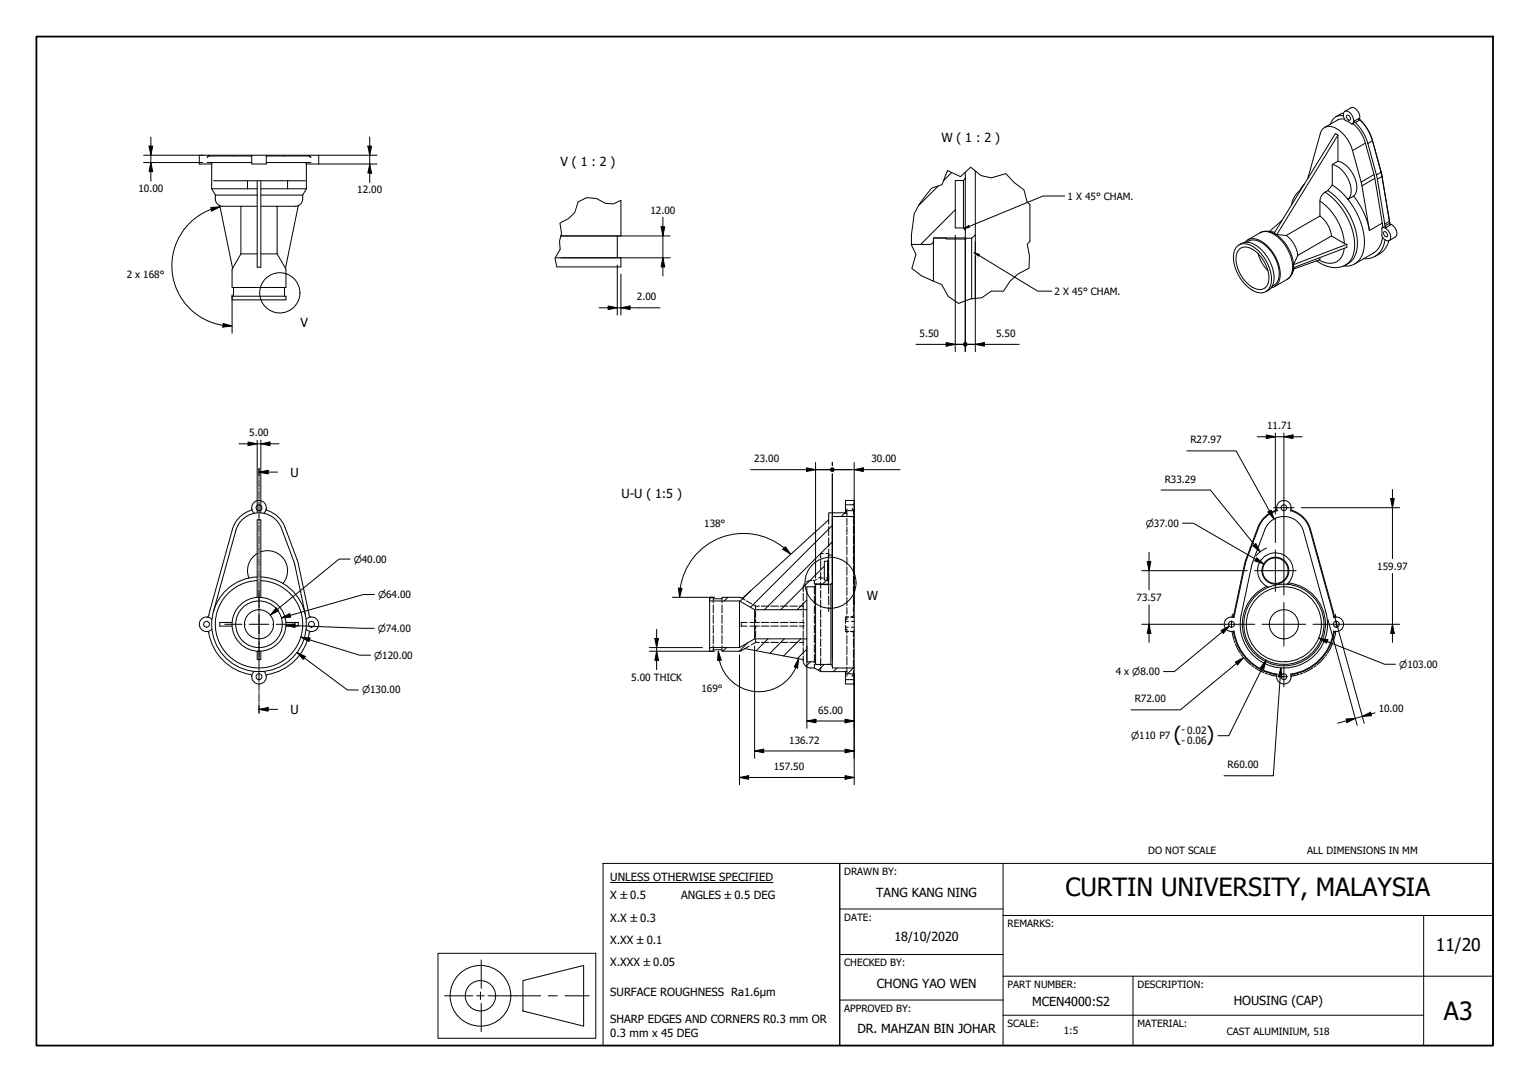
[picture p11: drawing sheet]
<svg xmlns="http://www.w3.org/2000/svg" width="420mm" height="297mm" viewBox="0 0 420 297" stroke-linecap="round" stroke-linejoin="round" font-family="sans-serif">
<!-- layer: Hatch (ISO) -->
<g fill="none" stroke="#000" stroke-width=".27">
<path d="M257.7 51l-5.5 5.5M261.4 47.4l-2.3 2.2M262.3 57.6l-9.5 9.5M234.6 138.2l-.4 .4M226.4 155.4l-12 12M227 159.3l-1.1 1.1M228.6 148.7l-18.7 18.7M228.6 144.2l-22.5 22.5M232 140.8l-1 1M232.6 140.2l-.4 .4M195 177.8l-.1 .1M195.4 164l-.5 .5"/>
<path d="M199.5 177.8l-1 1M199.9 164l-1 1M205.3 176.5l-2.3 2.3M206.1 162.2l-2.9 2.9M210.9 175.4l-3.3 3.2M215.4 175.4l-4 4M219.9 175.4l-4.7 4.7M221.6 178.2l-2.6 2.6M221.6 164.7l-2.7 2.7M222.6 181.7l-1.3 1.2M226.3 182.4l-1.6 1.6M229.8 183.4l-1 1"/>
<path d="M234.3 183.4l-1.6 1.6M234.6 187.6l-.2 .2"/>
</g>
<!-- layer: Visible (ISO) -->
<g fill="none" stroke="#000" stroke-width=".27">
<path d="M365.4 34h.1M367.4 37.1v7.2l-1.5 .9M368.9 31.8a2.83 2.83 0 0 0-3.5 2.2M369 31l-2.2 1.1M369.2 30.6a2.02 2.02 0 0 1 2.5 2v.7l-.3 .7-.2 .1-.9-.7a1.86 1.86 0 0 1-1.1-2.8zM369.2 32.7l-1.6 .1-3.8 2.2M369.3 30.6l1.7-1a2.41 2.41 0 0 1 2.4 2.9l-.1 .2-.3-.1 .3 .2a12.5 12.5 0 0 1 3.6 5.9l2.6 9.8M369.9 31.6a.85 .85 0 0 1 .8 .5 .85 .85 0 0 1-.1 .9 .99 .99 0 0 1-.7-1.4zM371.3 34l.4-.2 .3-.6 .1 .4a13 13 0 0 1 3.5 5.8 113.6 113.6 0 0 1 4.7 22.1l.4 .9-.7-.1-.5 .3M371.5 33.9a10.9 10.9 0 0 1 3.5 5.4 112 112 0 0 1 4.6 22l.1 1.1M373.3 32.7a12.3 12.3 0 0 1 3.6 5.9 111.8 111.8 0 0 1 4.7 22.1l.1 1.2v-.4a2.65 2.65 0 0 1 1.7 3.4l-1.9 1.1M56.9 44.6h12.2"/>
<path d="M57.5 42.6l-.6 .6 .4-.4h11.6l.2 .2M57.5 42.6h-2.8v2.4h3.5v-.4M57.5 42.6h11.6M58.1 51.8h9.9M58.1 45v6.8M58.1 51.8l1 1.8M58.6 49.6h25.2M59.1 53.6a2.43 2.43 0 0 0 1.3 2.9M59.1 53.6h11.5M60.4 56.5l3.5 17.1 2.3-3.9M60.4 56.5l.7 .1h9.5M66.2 56.6v13.1"/>
<path d="M68 49.6v2.2h2.6M69.1 42.6h4M69.1 42.6v2.4h4v-2.4M70.6 49.6v23.8h1v-23.8M71.6 56.6h9.5l.8-.1-3.5 17.1M71.6 51.8h12.5M71.6 53.6h11.5M73.1 42.6h11.7M73.1 44.6h12.3M76.1 56.6v13.1M79 49.6v2.2M83.1 53.6a2.43 2.43 0 0 1-1.2 2.9"/>
<path d="M84.1 45v6.8M84.1 51.8l-1 1.8M84.8 42.6l.6 .6-.5-.4h-11.5l-.3 .2M84.8 42.6h2.7v2.4h-3.4v-.4M170.5 55v9.8h-16.5M264.6 49.6h-2.3v13h2.3M264.6 49.6v13M265.1 47.3v18M265.1 48.9l-.5 .7M267.8 46.9v35M282.8 56.2v10M357.2 52.2a6.4 6.4 0 0 0-2.6 4.1"/>
<path d="M358.2 50.6l-1.2 1.7M359.1 49l3.5-12.3a2.75 2.75 0 0 1 4.5-1.3 10.3 10.3 0 0 1 4.3 5.9 112.2 112.2 0 0 1 4.7 22 21.3 21.3 0 0 0-4.4-9.5M362.5 59.3a8 8 0 0 1 3.1 5.5M362.5 59.3l-9.3 5.3M364.6 52.3a18.4 18.4 0 0 1 8.1 15.9 5.4 5.4 0 0 1-3.2 4.5M364.6 52.3l-.7 .5a3.1 3.1 0 0 0-1.4 2.4v4.1M365.9 45.2a7.7 7.7 0 0 1 4.9 8.5l-.6 1-1.8-1.9-2.5-2M365.9 50.8l-1.3 1.5M365.9 45.2v5.6M367.4 44.3a7.7 7.7 0 0 1 5 8.5l-.7 1M371.7 53.8l-1.5 .9a18.6 18.6 0 0 1 4.3 13.7 5 5 0 0 1-5.6 4.6M63.9 73.6l-.2 5.3h14.8l-.1-5.3"/>
<path d="M64.1 78.9v2.4M66.2 69.7h4.4M71.6 69.7h4.5M76.1 69.7l2.3 3.9M78.1 78.9v2.4M152.5 70.8h18v2.5h-17.6M169.5 64.8v6M256.3 66.1a1.01 1.01 0 0 1-1 1h-5v.2M256.3 65.3h3.5v.3h5.5M256.3 66.1v11.1M264.6 62.6l.5 .6M265.1 65.3l1.7 .1"/>
<path d="M265.1 65.3h-8.8v.8M266.8 65.4v16.6M267.8 64.5l-1 .9M339.6 67.8a3.4 3.4 0 0 1 4.6 0 11.1 11.1 0 0 1 4.8 10.2 2.95 2.95 0 0 1-4.5 2 10.9 10.9 0 0 1-5.6-10.9zM340.2 67.2a4.2 4.2 0 0 1 5.6 .8 10.8 10.8 0 0 1 3.9 9.8l-.7 1.3-1.4 1M340.3 68.4a3.3 3.3 0 0 1 4.4 .5 9.1 9.1 0 0 1 3.5 9 2.65 2.65 0 0 1-4.3 1 9.4 9.4 0 0 1-4.3-9.3zM341.9 66.5a3.3 3.3 0 0 1 4.5-.2 10.9 10.9 0 0 1 5 10.6l-.8 1.3-.7 .5-.8 .3M342.3 66.5a3.8 3.8 0 0 1 4.8 .6 10.3 10.3 0 0 1 4 9.4l-.6 1.3-1.2 .8M345.5 69.6a10.9 10.9 0 0 0 2.7 4.7M350.1 63.7l-2.1-.2-1.2 .1-4.2 2.3M350.6 64.4l16.8-27.3-.7-.4-16.8 27.3 .7 .4 2.6 .2M352.1 60.5l-3.5 3"/>
<path d="M353.2 64.6a8 8 0 0 1 3.2 5.5M355.6 73.3l-.8 2-.7 .9-4.1 2.5M356.4 70.1l-1.2 2.6M361.5 71.6a7.4 7.4 0 0 0 8 1.1M362.5 70.7v.6l-7.1 2.5M369.5 72.7h.1M369.8 67.1v.8l-14.6 5.6v-.8M369.8 67.1l-4.2-2.3-9.2 5.3M369.8 67.1l-14.6 5.6M379.5 62.6a2.16 2.16 0 0 1 2.4 2.2 .97 .97 0 0 1-.4 1.2 .97 .97 0 0 1-1.3-.3 2.02 2.02 0 0 1-.7-2.3zM379.7 65.2a5.8 5.8 0 0 1-2.6 4.3l-5.1 3M380.1 63.6a.85 .85 0 0 1 .8 .5 .85 .85 0 0 1-.1 .9 .99 .99 0 0 1-.7-1.4z"/>
<path d="M380.4 65.8a5.4 5.4 0 0 1-5.9 5.2M381.4 66.1a6.2 6.2 0 0 1-3.8 4.3M381.6 60.6l.1 .9M63.7 81.3h14.8v1h-14.8zM69.2 139.7l-.1 .3a8.1 8.1 0 0 0-5.3 5.4l-6.5 23.7-.4 .3M73.1 139.7l.1 .3a8.3 8.3 0 0 1 5 4.7l3.6 9.5 3.1 14.9 .5 .3M232.2 137.4h2.4v1.2h-2.4zM232.2 138.6v1.6M234.6 138.6v1.6M350.6 139.7l-.1 .4a7.8 7.8 0 0 0-5 4.6l-3.6 9.5-3 14.3a.73 .73 0 0 1-.6 .9M351 138.1a2 2 0 0 1 2.6-.4 2 2 0 0 1 .8 2.5 7.4 7.4 0 0 1 5.3 5.2l6.5 24.1a2 2 0 0 1 2.8 1.9 2 2 0 0 1-2.8 1.8 13.8 13.8 0 0 1-11.8 11.9 2 2 0 0 1-1.8 2.7 2 2 0 0 1-1.9-2.7 13.8 13.8 0 0 1-11.8-11.9 2 2 0 0 1-2.7-1.8 2 2 0 0 1 2.7-1.9l3.2-15.2 3.5-9.5a7.4 7.4 0 0 1 5.2-4.6l-.2-.9zM354.5 139.7l.1 .3a8.2 8.2 0 0 1 5.3 5.4l6.5 23.7 .4 .3"/>
<path d="M64.8 145.6a6.6 6.6 0 0 1 6-4.8 6.6 6.6 0 0 1 6.5 4.3l3.5 9.4 3 14.2M64.8 145.6l-6.2 22.3M68.4 158.7a13 13 0 0 0-8.7 18.8 13 13 0 0 0 20.4 3.3 13 13 0 0 0-2.4-20.6M69.8 140.9a2 2 0 0 1-.1-2.9 2 2 0 0 1 2.9 0 2 2 0 0 1-.2 2.9M70.6 158.4l-2.2 .3M70.6 159.4a12 12 0 0 0-9.8 18.1 12 12 0 0 0 20.6 0 12 12 0 0 0-9.8-18.1M70.6 152a5.5 5.5 0 0 0-2.2 6.7M71.6 158.4a13 13 0 0 1 6.1 1.8M71.6 151.5a5.5 5.5 0 0 1 6.4 2 5.5 5.5 0 0 1-.3 6.7M227.3 154.1h-.9v5.2h.9M227.3 159.3l.2 .2M227.3 154.1v5.2"/>
<path d="M227.5 153.8v-1.4h1.1v-10.6h6v-1.6h-2.4v.6h-4.6v1.9l-23.8 21.6-.2-.2M227.5 159.5v.9h-3.5v21.7M227.5 153.8l-.2 .3M227.5 153.8v5.7M228.6 152.4v30.4M234.6 141.8v41.6M348.6 143.4a5.6 5.6 0 0 1 9.4 2.5l6.1 22.3a12 12 0 0 1-11.2 15.2 12 12 0 0 1-12.1-14.5l3.1-14.3 3.4-9.2zM56.9 173.4l.3 .1a14.3 14.3 0 0 0 11.8 11.8l.1 .3M58.2 170a2 2 0 0 0-2.9-.1 2 2 0 0 0 0 2.9 2 2 0 0 0 2.9-.1M63.7 170.9h-3.3v1h3.3M70.6 164v-21.3h1v21.3M70.6 178.8v2.3h1v-2.3"/>
<path d="M78.5 170.9h3.4v1h-3.4M84.1 170a2 2 0 0 1 2.8-.1 2 2 0 0 1 0 2.9 2 2 0 0 1-2.8-.1M85.4 173.4l-.4 .1a14.3 14.3 0 0 1-11.7 11.8l-.2 .3M194.9 177.8h8.2l4.1-2.4h14.4v6.3h2.2l.2 .7h4.2l.4 .4v.6h6v1.6h-2.4v-.6h-6.8l-1.8-1a2.26 2.26 0 0 1-3-2.3l-16-3-1.5 .7h-4.8v-.4h-2.4v.4h-1zM194.9 165v12.8M203.1 165v12.8M207.2 167.4v8M221.6 167.4v8M224 160.7l-.4 .4h-2v6.3h-14.4l-4.1-2.4h-8.2v-1h1v.4h2.4v-.4l5.3 .1M224 160.4l3.6 .1M227.5 160.4h.7M227.5 160.4h.1"/>
<path d="M228.2 160.4v22M228.6 160l-.4 .4M338.3 173.4h.3a14.7 14.7 0 0 0 11.9 12l.1 .2M347.9 161l.5 .2M353.4 160.4l-2.2 .1-2.8 .7M353.4 160.4a11 11 0 0 1 9.1 15.7 11 11 0 0 1-17.9 2.9 11 11 0 0 1 3.8-17.8M353.8 160l-.4 .4M353.8 160a4.9 4.9 0 0 0-.5-7.2 4.9 4.9 0 0 0-7.2 1.2 4.9 4.9 0 0 0 1.8 7M353.8 160a11.4 11.4 0 0 1 9 16.4 11.4 11.4 0 0 1-18.4 2.9 11.4 11.4 0 0 1 3.5-18.3M366.8 173.4h-.3a14.7 14.7 0 0 1-11.9 12v.2M69.8 184.3a2 2 0 0 0-.1 2.9 2 2 0 0 0 2.9 0 2 2 0 0 0-.1-2.9M227.6 182.4h.1"/>
<path d="M232.2 186.6h2.4v1.2h-2.4zM232.2 185v1.6M234.6 185v1.6"/>
<circle cx="71.1" cy="139.4" r=".8"/>
<circle cx="352.6" cy="139.4" r=".8"/>
<circle cx="350.2" cy="156.7" r="3.7"/>
<circle cx="350.2" cy="156.7" r="3.5"/>
<circle cx="56.7" cy="171.4" r=".8"/>
<circle cx="71.1" cy="171.4" r="4"/>
<circle cx="71.1" cy="171.4" r="6.4"/>
<circle cx="71.1" cy="171.4" r="7.4"/>
<circle cx="85.5" cy="171.4" r=".8"/>
<circle cx="338.2" cy="171.4" r=".8"/>
<circle cx="352.6" cy="171.4" r="4"/>
<circle cx="352.6" cy="171.4" r="10.3"/>
<circle cx="367" cy="171.4" r=".8"/>
<circle cx="71.1" cy="185.8" r=".8"/>
<circle cx="352.6" cy="185.8" r=".8"/>
</g>
<!-- layer: Hidden (ISO) -->
<g fill="none" stroke="#000" stroke-width=".27">
<path d="M232.6 139.7v.4M234.1 139.8l-.1-.1 .2 .1M234.3 139.9l.1 .2M234.3 140l.1 1.2M222.9 159.4l-.9 .1-.6 .3M223.3 159.4h.3M223.6 159.4v1.1M224.2 159.1l-.6 .3M225.4 158.4l-.6 .3M225.4 153.9v2.6M225.4 157.1v1.4M225.4 158.6v.6"/>
<path d="M225.4 159.8v.6M225.4 158.7h.7M226.1 152h-.7v1.2M226.8 152h.8M226.8 158.7h.8M227.6 142.7v1.2M227.6 144.5v2.5M227.6 147.6v2.5M227.6 150.7v2.6M227.6 154v2.7M227.6 157.3v2.6M232.2 140.8l.1 .1"/>
<path d="M232.4 140.9h.2M232.6 140.5v1.4M232.6 142.3v1.9M232.6 144.7v2M232.6 147.3v2.2M232.6 150.1v2.2M232.6 152.9v2.2M232.6 155.7v2.2M232.6 158.4v2.3M234.4 141.7v2.1M234.4 144.3v2.2M234.4 147v2.3"/>
<path d="M234.4 149.8v2.2M234.4 152.6v2.2M234.4 155.4v2.2M234.4 158.2v2.2M234.5 140.2h.1M195.9 164.4v1.1M195.9 166.1v2.2M195.9 168.9v2.2M195.9 171.7v2.2M195.9 174.5v2.2M195.9 177.3v1.1M198.3 164.4v1.1"/>
<path d="M198.3 166.1v2.2M198.3 168.9v2.2M198.3 171.7v2.2M198.3 174.5v2.2M198.3 177.3v1.1M203.6 171.7l-.1 .2h1.6M203.6 171.2v.3M203.8 164.3l.8 .4M203.8 164.3h.1M204.6 178.1h.1M204.9 164.9l1.5 .9M205.1 170.9h-1.6l.1 .1"/>
<path d="M205.7 177.4l-1.1 .7M205.9 170.9h2.6M205.9 171.9h2.6M206.8 166l.7 .4M207.5 176.4l-1.2 .6M207.5 166.4h1M207.5 176.4h1M207.5 166.4v.9M207.5 167.7v1.8M207.5 170v.9M207.5 171.9v.9M207.5 173.2v1.8"/>
<path d="M207.5 175.5v.9M209.1 166.4h2.1M209.1 176.4h2.1M209.1 170.9h2.1M209.1 171.9h2.1M211.7 166.4h2.1M211.7 176.4h2.1M211.7 170.9h2.1M211.7 171.9h2.1M214.3 166.4h2.1M214.3 176.4h2.1M214.3 170.9h2.1"/>
<path d="M214.3 171.9h2.1M216.9 166.4h2.1M216.9 176.4h2.1M216.9 170.9h2.1M216.9 171.9h2.1M219.5 166.4h1.1M219.5 176.4h1.1M219.5 170.9h1.2v.3M220.6 162.9v2M220.6 165.4v1.9M220.6 167.7v1.8M220.6 170v.9"/>
<path d="M220.6 171.9v.9M220.6 173.2v1.8M220.6 175.5v1.8M220.6 177.8v1.9M220.7 171.5v.4h-1.2M221 160.2l-.4 .8v1.4M223.6 161v2.1M223.6 163.7v2.1M223.6 166.3v2.2M223.6 169v2.1M223.6 171.7v2.1M223.6 174.3v2.2"/>
<path d="M223.6 177v2.1M223.6 179.6v2.2M224 160.4h.1M224 160.4h.4M224.9 160.4h.5M225.4 160.4h.1M225.4 160.5v1.1M225.4 162.1v2.1M225.4 164.7v2.2M225.4 167.4v2.1M225.4 170v2.2M225.4 172.7v2.1"/>
<path d="M225.4 175.4v2.1M225.4 178v2.1M225.4 160.5h.3M226 160.5h.7M227.1 160.5h.5v2.5M227.6 163.6v2.5M227.6 166.7v1.2M232.2 169.8v1.3M232.2 171.7v1.2M232.2 173.2v.2h.9M232.2 170h.1M232.2 172.7h.1"/>
<path d="M232.2 172.2h.8M232.2 170.6h.8M232.4 172.7l.2 1.2M232.6 161.2v2.3M232.6 164v2.2M232.6 166.8v1.8M232.6 169.3l-.2 .7M232.6 174.5v2.3M232.6 177.4v2.3M233.1 169.4h-.9v.2M233.5 173.4h1.1M233.8 172.2h.8"/>
<path d="M233.8 170.6h.8M234.1 173.4h.1M234.2 169.4h-.1M234.2 169.4l.2 .1M234.3 173.5l.1 1.4M234.4 168.6l-.1 .6M234.4 161v2.2M234.4 163.7v2.3M234.4 166.5v1.6M234.4 175.4v2.3M234.4 178.3v2.3M234.4 173.3h-.2"/>
<path d="M234.5 169.5h.1M234.6 173.2l-.1 .1M234.6 169.4h-1.1M220.6 180.1v1M223.6 182.3v1.1M225.4 180.7v2.1M225.4 183.3v1.1M227.5 182.4h.1M232.3 184.3l-.1 .1M232.4 184.3h.2M232.6 180.3v2.3M232.6 183.2v1.5"/>
<path d="M232.6 185.2v.4M234.1 185.5l-.1 .1zM234.4 184l-.1 1.3 .1-.1M234.4 181.2v2.3M234.6 185.1h-.1"/>
</g>
<!-- layer: Break Line (ISO) -->
<path d="M170.5 55l-2 1-2.2-.2-2.5-1.3-2.7-.2-2.3 1.1-1 3-1.6 1.6-2.4 1.2 .4 2.9-.6 2.1 .2 2.2-1.4 2.5 .5 2.4M282.8 56.2l-.7-.8-.9-3.3-2.7-2-2.3-2.4-4 1.1-2.8-.6-2.8-2.3-2.8 2.6-3.6-1.7-1.5 3.9-2.8 .9-3.5 4.6-1.4 2.5-.7 5.7v2.8l1.2 2.6-1.1 3.9 2.7 2 5.5 2.4 1.8 3.3 2.8 1.9 2.1-.8a10.8 10.8 0 0 1 4.3-.8l2.6-1.8h3.4l1.8-2.7 2.1-2 3.1-1.6 .1-3.4-.6-3.1 .7-.9" fill="none" stroke="#000" stroke-width=".27"/>
<!-- layer: Visible Narrow (ISO) -->
<g fill="none" stroke="#000" stroke-width=".27">
<path d="M373 32.6l-1 .6M373.5 32.9l-1.3 .8M375 39.3l-3.6 2M376.9 38.6l-1.3 .8M362.5 55.2a15.8 15.8 0 0 1 6.7 11.6M363.9 52.8a18.4 18.4 0 0 1 8 15.8 5.4 5.4 0 0 1-2.4 4.1M377.3 47.9l-3.5 2.1M377.5 49l-3.5 2M379.3 47.2l-1.3 .8M379.5 48.3l-1.3 .9M346 63.9a4.4 4.4 0 0 1 4.9 1.2 10.8 10.8 0 0 1 3.9 9.8l-.4 .9-1 .9M348.3 63.5a10.2 10.2 0 0 1 6.9 8.5v.7"/>
<path d="M355.2 73.5l-.3 1.5M369.1 68.2a4.1 4.1 0 0 1-6.3 3.5l-.6-.3M379.6 61.3l-3.5 2M381.6 60.6l-1.3 .9M381.6 61.3l-1.2 .7M381.7 61.9l-1 .5"/>
</g>
<!-- layer: Section Line (ISO) -->
<g fill="none" stroke="#000" stroke-width=".27">
<path d="M71.1 129.6l2.5-.5v1zM71.1 128.6v2M71.1 131v.4M71.1 131.7v2M71.1 134.1v.4M71.1 134.8v2M71.1 137.2v.4M71.1 137.9v2M71.1 129.6h5.1M71.1 140.3v.4M71.1 141v2M71.1 143.4v.4"/>
<path d="M71.1 144.1v2M71.1 146.5v.4M71.1 147.2v2M71.1 149.6v.4M71.1 150.3v2M71.1 152.7v.4M71.1 153.4v2M71.1 155.8v.4M71.1 156.5v2.1M71.1 158.9v.4M71.1 159.6v2.1M71.1 162v.4"/>
<path d="M71.1 162.7v2.1M71.1 165.1v.4M71.1 165.8v2.1M71.1 168.2v.4M71.1 168.9v2.1M71.1 171.3v.4M71.1 172v2.1M71.1 174.4v.4M71.1 175.1v2.1M71.1 177.5v.4M71.1 178.2v2.1M71.1 194.7l2.5-.5v1z"/>
<path d="M71.1 180.6v.4M71.1 181.3v2.1M71.1 183.7v.4M71.1 184.4v2.1M71.1 186.8v.4M71.1 187.5v2.1M71.1 189.9v.4M71.1 190.6v2.1M71.1 193v.4M71.1 193.7v2.1M71.1 194.7h5.1"/>
</g>
<g fill="#000">
<path d="M71.1 129.6l2.5-.5v1z" fill-rule="evenodd"/>
<path d="M71.1 194.7l2.5-.5v1z" fill-rule="evenodd"/>
</g>
<!-- layer: Detail Boundary (ISO) -->
<g fill="none" stroke="#000" stroke-width=".27">
<circle cx="76.8" cy="80.4" r="5.5"/>
<circle cx="228.1" cy="160" r="7"/>
</g>
<!-- layer: Border (ISO) -->
<path d="M10 10h400v277h-400z" fill="none" stroke="#000" stroke-width=".5"/>
<!-- layer: Title (ISO) -->
<g fill="none" stroke="#000" stroke-width=".27">
<path d="M165.6 237h65v50h-65zM230.6 237h179.4v50h-179.4zM275.5 237v50M167.6 242.3h44.7M230.6 249.5h44.9M275.5 251.3h134.5M391 251.3v35.7M120.3 261.7h43.3v23.3h-43.3zM122.1 273.4h7.8M130.9 273.4h2.1M131.9 272.3v2.1M132.2 263.5v7.8"/>
<path d="M132.2 275.4v7.8M134 273.4h14.5M143.6 269.2l16.7-4.2v16.7l-16.7-4.2zM150.5 273.4h2.6M155.1 273.4h6.7M230.6 274.5h44.9M230.6 262h44.9M275.5 278.7h115.5M275.5 268h134.5M311.1 268v19"/>
<circle cx="131.9" cy="273.4" r="8.3"/>
<circle cx="131.9" cy="273.4" r="4.2"/>
</g>
<!-- layer: Center Mark (ISO) -->
<g fill="none" stroke="#000" stroke-width=".27">
<path d="M349.8 139.4h5.6M352.6 136.6v5.6M344.5 156.7h11.4M350.2 151v11.4M61.7 171.4h4.7M67.4 171.4h.1M68.4 171.4h5.4M71.1 162v4.7M71.1 167.7h.1M71.1 168.7v5.4M71.1 175.1h.1M71.1 176.1v4.7"/>
<path d="M74.8 171.4h.1M75.8 171.4h4.7M335.4 171.4h5.6M346.6 171.4h12M352.6 165.4v12M364.2 171.4h5.6M352.6 183v5.6"/>
</g>
<!-- layer: Dimension (ISO) -->
<g fill="none" stroke="#000" stroke-width=".27">
<path d="M41.4 37.6v12M101.5 37.6v12.4M39.4 44.6h16.2M39.4 42.6h16.4M40.9 40.1h1l-.5 2.5zM41.4 44.6l.5 2.5h-1zM57.9 57l2.5-.2-2.2 1.1zM60.4 56.8a16.5 16.5 0 0 0-13.1 17.8 16.5 16.5 0 0 0 16.4 14.9M87.5 42.6h16M87.5 45h16M101 40.1h1l-.5 2.5zM101.5 45l.5 2.5h-1z"/>
<path d="M182 59.7v16.1M154 70.8h30M154 64.8h30M169.5 72.8v13.7M170.5 75.3v11.2M181.5 62.3h1l-.5 2.5zM182 70.8l.5 2.5h-1zM262.3 64.6v31.9M265.1 65.2v31.3M267.8 66.5v2.5M267.8 70.4v26.1M61.3 88.8l2.4 .7-2.5 .3z"/>
<path d="M63.7 80.9v10.6M164.5 84.5h16.7M167 84l2.5 .5-2.5 .5zM170.5 84.5l2.5-.5v1zM251.5 94.5h28.4M259.8 94l2.5 .5-2.5 .5zM267.8 94.5l2.5-.5v1zM345.2 119.9h12.4M347.7 119.4l2.5 .5-2.5 .5zM350.2 118.9v20.4M352.6 119.9l2.5-.5v1zM352.6 118.9v17.7"/>
<path d="M65.6 121.8h11M68.1 121.3l2.5 .5-2.5 .5zM70.6 120.8v19.9M71.6 121.8l2.5-.5v1zM71.6 120.8v19.9M206.1 128.9h41.1M221.5 128.4l2.5 .5-2.5 .5zM224 126.9v31.8M228.6 126.9v.9M228.6 130.1v50.7M234.6 128.9l2.5-.5v1zM234.6 126.9v39.3"/>
<path d="M318.8 134.5h13.6l13.6 17M325.9 123.8h13.5l10.5 18.7M350.2 139.5v1.6M357.4 139.4h27M381.9 136.9h1l-.5 2.5zM382.4 134.4v18.9M96.1 153.5h-3l-18.9 15.4M215.7 150.1l1.4 2.1-2.1-1.4zM217.1 152.2a17.5 17.5 0 0 0-19.3-4.6 17.5 17.5 0 0 0-11.2 16.4M313.5 156.7h29M315 154.2h1l-.5 2.5zM315.5 151.7v10.3"/>
<path d="M324.7 143.6h3l19.3 11.2M344.1 149.9l.8-.7 1.1 2.3zM345.1 153.1l1.9 1.7-2.4-.8zM347.8 150.5l-1.6 .8-1.2 1.3M348.2 140.5l.9-.4 .8 2.4zM350.2 142.2v6.8M352.6 142.2v14.4M352.6 156.8v6.6M382.4 157.4v19M75.9 166.9l.6 .8-2.3 1.2zM77.3 169.6l2.2-1.1 .3 .9zM78.5 171.7l2.5-.4v1z"/>
<path d="M78.5 171.7l24.3 .8M81.6 179.1l2.3 1.1-.6 .8zM81.6 179.1l13.8 10.3h3M82.6 174.9l2.5 .3-.3 .9zM82.6 174.9l16.1 5h3M102.8 163.2h-3l-22.5 6.4M178.3 177.8h14.6M178.3 178.8h18M179.8 175.3h1l-.5 2.5zM180.3 178.8l.5 2.5h-1zM180.3 172.8v11M184.6 164h11.7"/>
<path d="M186.3 161.5h1l-.7 2.5zM197.3 178.8l.7 2.4-.9 .1zM197.3 178.8a11.1 11.1 0 0 0 10 11.1 11.1 11.1 0 0 0 12-9.1M203.1 179.8v35.6M207.2 177.4v30.8M221.6 177.4v22.5M313.5 171.4h21.9M315.5 171.4l.5 2.5h-1zM315.5 166.1v10.3M335.3 173.1l2.3-1.2-1.6 2zM337.6 171.9l-15.1 12.5h-3M341 171.4h3.6"/>
<path d="M360.6 171.4h3.6M362.1 175.2l2.6 .4-.4 1zM362.1 175.2l18.1 7.2h3M364.7 170.1l.3 1.2M365.1 171.5l7.6 27.6M366.6 169.6l.5 1.7M367.1 171.5l7.5 27.1M369.8 171.4h14.6M382.4 171.4l.5 2.5h-1zM219.3 180.8l-.3 2.6-.9-.3zM221.6 197.9l2.5-.5v1zM221.6 197.9h13"/>
<path d="M232.1 197.4l2.5 .5-2.5 .5zM234.6 185.4v30M339.2 181.8l2.3-1.2-1.6 1.9zM341.5 180.6l-17.4 14.3h-13.5M347.7 181.3l-.7 2.4-.9-.4zM347.7 181.3l-10.3 20.7h-3M351.7 183.4l.4 2.5-1-.1zM351.7 183.4l-2 29.6h-13.6M369.6 197.4l2.6-.2-2.3 1.2zM374.1 196.7l2.3-1.2 .2 1zM377.6 195.7l-10.2 2.8M203.1 213.4l2.5-.5v1z"/>
<path d="M203.1 213.4h31.5M207.2 206.2l2.5-.5v1zM207.2 206.2h27.4M232.1 205.7l2.5 .5-2.5 .5zM232.1 212.9l2.5 .5-2.5 .5z"/>
</g>
<g fill="#000">
<path d="M40.9 40.1h1l-.5 2.5z" fill-rule="evenodd"/>
<path d="M41.4 44.6l.5 2.5h-1z" fill-rule="evenodd"/>
<path d="M57.9 57l2.5-.2-2.2 1.1z" fill-rule="evenodd"/>
<path d="M101 40.1h1l-.5 2.5z" fill-rule="evenodd"/>
<path d="M101.5 45l.5 2.5h-1z" fill-rule="evenodd"/>
<path d="M181.5 62.3h1l-.5 2.5z" fill-rule="evenodd"/>
<path d="M182 70.8l.5 2.5h-1z" fill-rule="evenodd"/>
<path d="M61.3 88.8l2.4 .7-2.5 .3z" fill-rule="evenodd"/>
<path d="M167 84l2.5 .5-2.5 .5z" fill-rule="evenodd"/>
<path d="M170.5 84.5l2.5-.5v1z" fill-rule="evenodd"/>
<path d="M259.8 94l2.5 .5-2.5 .5z" fill-rule="evenodd"/>
<path d="M267.8 94.5l2.5-.5v1z" fill-rule="evenodd"/>
<path d="M352.6 119.9l2.5-.5v1z" fill-rule="evenodd"/>
<path d="M68.1 121.3l2.5 .5-2.5 .5z" fill-rule="evenodd"/>
<path d="M71.6 121.8l2.5-.5v1z" fill-rule="evenodd"/>
<path d="M221.5 128.4l2.5 .5-2.5 .5z" fill-rule="evenodd"/>
<path d="M234.6 128.9l2.5-.5v1z" fill-rule="evenodd"/>
<path d="M347.7 119.4l2.5 .5-2.5 .5z" fill-rule="evenodd"/>
<path d="M381.9 136.9h1l-.5 2.5z" fill-rule="evenodd"/>
<path d="M215.7 150.1l1.4 2.1-2.1-1.4z" fill-rule="evenodd"/>
<path d="M315 154.2h1l-.5 2.5z" fill-rule="evenodd"/>
<path d="M344.1 149.9l.8-.7 1.1 2.3z" fill-rule="evenodd"/>
<path d="M345.1 153.1l1.9 1.7-2.4-.8z" fill-rule="evenodd"/>
<path d="M348.2 140.5l.9-.4 .8 2.4z" fill-rule="evenodd"/>
<path d="M75.9 166.9l.6 .8-2.3 1.2z" fill-rule="evenodd"/>
<path d="M77.3 169.6l2.2-1.1 .3 .9z" fill-rule="evenodd"/>
<path d="M78.5 171.7l2.5-.4v1z" fill-rule="evenodd"/>
<path d="M82.6 174.9l2.5 .3-.3 .9z" fill-rule="evenodd"/>
<path d="M179.8 175.3h1l-.5 2.5z" fill-rule="evenodd"/>
<path d="M186.3 161.5h1l-.7 2.5z" fill-rule="evenodd"/>
<path d="M315.5 171.4l.5 2.5h-1z" fill-rule="evenodd"/>
<path d="M335.3 173.1l2.3-1.2-1.6 2z" fill-rule="evenodd"/>
<path d="M362.1 175.2l2.6 .4-.4 1z" fill-rule="evenodd"/>
<path d="M382.4 171.4l.5 2.5h-1z" fill-rule="evenodd"/>
<path d="M81.6 179.1l2.3 1.1-.6 .8z" fill-rule="evenodd"/>
<path d="M180.3 178.8l.5 2.5h-1z" fill-rule="evenodd"/>
<path d="M197.3 178.8l.7 2.4-.9 .1z" fill-rule="evenodd"/>
<path d="M219.3 180.8l-.3 2.6-.9-.3z" fill-rule="evenodd"/>
<path d="M221.6 197.9l2.5-.5v1z" fill-rule="evenodd"/>
<path d="M232.1 197.4l2.5 .5-2.5 .5z" fill-rule="evenodd"/>
<path d="M339.2 181.8l2.3-1.2-1.6 1.9z" fill-rule="evenodd"/>
<path d="M347.7 181.3l-.7 2.4-.9-.4z" fill-rule="evenodd"/>
<path d="M351.7 183.4l.4 2.5-1-.1z" fill-rule="evenodd"/>
<path d="M369.6 197.4l2.6-.2-2.3 1.2z" fill-rule="evenodd"/>
<path d="M374.1 196.7l2.3-1.2 .2 1z" fill-rule="evenodd"/>
<path d="M203.1 213.4l2.5-.5v1z" fill-rule="evenodd"/>
<path d="M207.2 206.2l2.5-.5v1z" fill-rule="evenodd"/>
<path d="M232.1 205.7l2.5 .5-2.5 .5z" fill-rule="evenodd"/>
<path d="M232.1 212.9l2.5 .5-2.5 .5z" fill-rule="evenodd"/>
<circle cx="265.1" cy="94.5" r=".62"/>
<circle cx="228.6" cy="128.9" r=".63"/>
</g>
<!-- layer: Symbol (ISO) -->
<path d="M292.4 53.8h-6l-21.7 9M264.7 62.8l1.3-.8 .2 .4zM267.5 69.3l1.4 .6-.2 .4zM267.5 69.3l17.5 10.6h3.9" fill="none" stroke="#000" stroke-width=".27"/>
<g fill="#000">
<path d="M264.7 62.8l1.3-.8 .2 .4z" fill-rule="evenodd"/>
<path d="M267.5 69.3l1.4 .6-.2 .4z" fill-rule="evenodd"/>
</g>
<!-- layer: Centerline (ISO) -->
<g fill="none" stroke="#000" stroke-width=".27">
<path d="M338.2 170.4v1.9M338.3 173.2l.5 2.3M338.4 168.6l-.1 .9M338.9 175.9l.2 .6M339.3 176.9l1.3 2.5M340.8 179.7l.4 .5M364.3 179.7l-.4 .5M365.8 176.9l-1.3 2.5M366.2 175.9l-.2 .6M366.7 168.6l.1 .9M366.8 173.2l-.5 2.3M366.9 170.4v1.9"/>
<path d="M341.5 180.5l2 2M343.7 182.7l.6 .4M344.6 183.3l2.5 1.4M347.4 184.8l.7 .2M348.4 185.1l2.3 .5M351.6 185.7h1.9M356.7 185.1l-2.3 .5M357.7 184.8l-.6 .2M360.5 183.3l-2.4 1.4M361.4 182.7l-.6 .4M363.7 180.5l-2 2"/>
</g>
<g font-size="6.9">
<text x="292.6" y="246.1">CURTIN UNIVERSITY, MALAYSIA</text>
<text x="396.5" y="280">A3</text>
</g>
<g font-size="5.5">
<text x="322.4" y="203.5">(</text>
<text x="331.3" y="203.5">)</text>
</g>
<text font-size="4.8" x="394.3" y="261.1">11/20</text>
<g font-size="3.4">
<text x="258.5" y="39">W ( 1 : 2 )</text>
<text x="154" y="45.4">V ( 1 : 2 )</text>
<text x="82.6" y="89.7">V</text>
<text x="79.7" y="130.9">U</text>
<text x="170.7" y="136.7">U-U ( 1:5 )</text>
<text x="238" y="164.7">W</text>
<text x="79.7" y="196">U</text>
<text x="240.6" y="246.2">TANG KANG NING</text>
<text x="245.6" y="258.4">18/10/2020</text>
<text x="240.8" y="271.2">CHONG YAO WEN</text>
<text x="338.8" y="275.9">HOUSING (CAP)</text>
<text x="283.4" y="276.2">MCEN4000:S2</text>
<text x="235.4" y="283.7">DR. MAHZAN BIN JOHAR</text>
</g>
<g font-size="3.1">
<text x="167.6" y="241.8">UNLESS OTHERWISE SPECIFIED</text>
<text x="167.6" y="246.9">X ±0.5</text>
<text x="187.1" y="246.9">ANGLES ±0.5 DEG</text>
<text x="167.6" y="253">X.X ±0.3</text>
<text x="167.6" y="259.1">X.XX ±0.1</text>
<text x="167.6" y="265.1">X.XXX ±0.05</text>
<text x="167.6" y="273.5">SURFACE ROUGHNESS Ra1.6µm</text>
<text x="167.6" y="280.9">SHARP EDGES AND CORNERS R0.3 mm OR</text>
<text x="167.6" y="284.6">0.3 mm x 45 DEG</text>
</g>
<g font-size="2.7">
<text x="38" y="52.7">10.00</text>
<text x="98.1" y="53.1">12.00</text>
<text x="178.6" y="58.7">12.00</text>
<text x="293.2" y="54.8">1 X 45° CHAM.</text>
<text x="34.8" y="76.4">2 x 168°</text>
<text x="174.9" y="82.5">2.00</text>
<text x="289.6" y="80.9">2 X 45° CHAM.</text>
<text x="252.5" y="92.5">5.50</text>
<text x="273.6" y="92.5">5.50</text>
<text x="68.5" y="119.8">5.00</text>
<text x="348" y="117.9">11.71</text>
<text x="326.9" y="121.7">R27.97</text>
<text x="207.1" y="126.9">23.00</text>
<text x="239.3" y="126.9">30.00</text>
<text x="319.8" y="132.5">R33.29</text>
<text x="193.4" y="144.6">138°</text>
<text x="378.2" y="156.4">159.97</text>
<text x="312.1" y="165">73.57</text>
<text x="306.4" y="185.3">4 x ⌀8.00</text>
<text x="173.4" y="186.8">5.00 THICK</text>
<text x="192.6" y="190">169°</text>
<text x="224.7" y="195.9">65.00</text>
<text x="311.6" y="192.8">R72.00</text>
<text x="378.6" y="195.5">10.00</text>
<text x="324.5" y="201.3">- 0.02</text>
<text x="216.7" y="204.1">136.72</text>
<text x="324.5" y="204.1">- 0.06</text>
<text x="212.5" y="211.4">157.50</text>
<text x="337.1" y="210.9">R60.00</text>
<text x="315.3" y="234.4">DO NOT SCALE</text>
<text x="359" y="234.4">ALL DIMENSIONS IN MM</text>
<text x="231.9" y="240.3">DRAWN BY:</text>
<text x="231.9" y="252.8">DATE:</text>
<text x="276.7" y="254.6">REMARKS:</text>
<text x="231.9" y="265.3">CHECKED BY:</text>
<text x="276.7" y="271.2">PART NUMBER:</text>
<text x="312.4" y="271.3">DESCRIPTION:</text>
<text x="231.9" y="277.8">APPROVED BY:</text>
<text x="276.7" y="282">SCALE:</text>
<text x="312.4" y="282">MATERIAL:</text>
<text x="292.1" y="284">1:5</text>
<text x="336.9" y="284">CAST ALUMINIUM, 518</text>
</g>
<g font-size="2.6">
<text x="314.6" y="144.6">⌀37.00</text>
<text x="97.1" y="154.4">⌀40.00</text>
<text x="103.8" y="164.2">⌀64.00</text>
<text x="103.8" y="173.5">⌀74.00</text>
<text x="102.7" y="180.8">⌀120.00</text>
<text x="384.2" y="183.3">⌀103.00</text>
<text x="99.4" y="190.4">⌀130.00</text>
<text x="310.6" y="203">⌀110 P7</text>
</g>
</svg>
